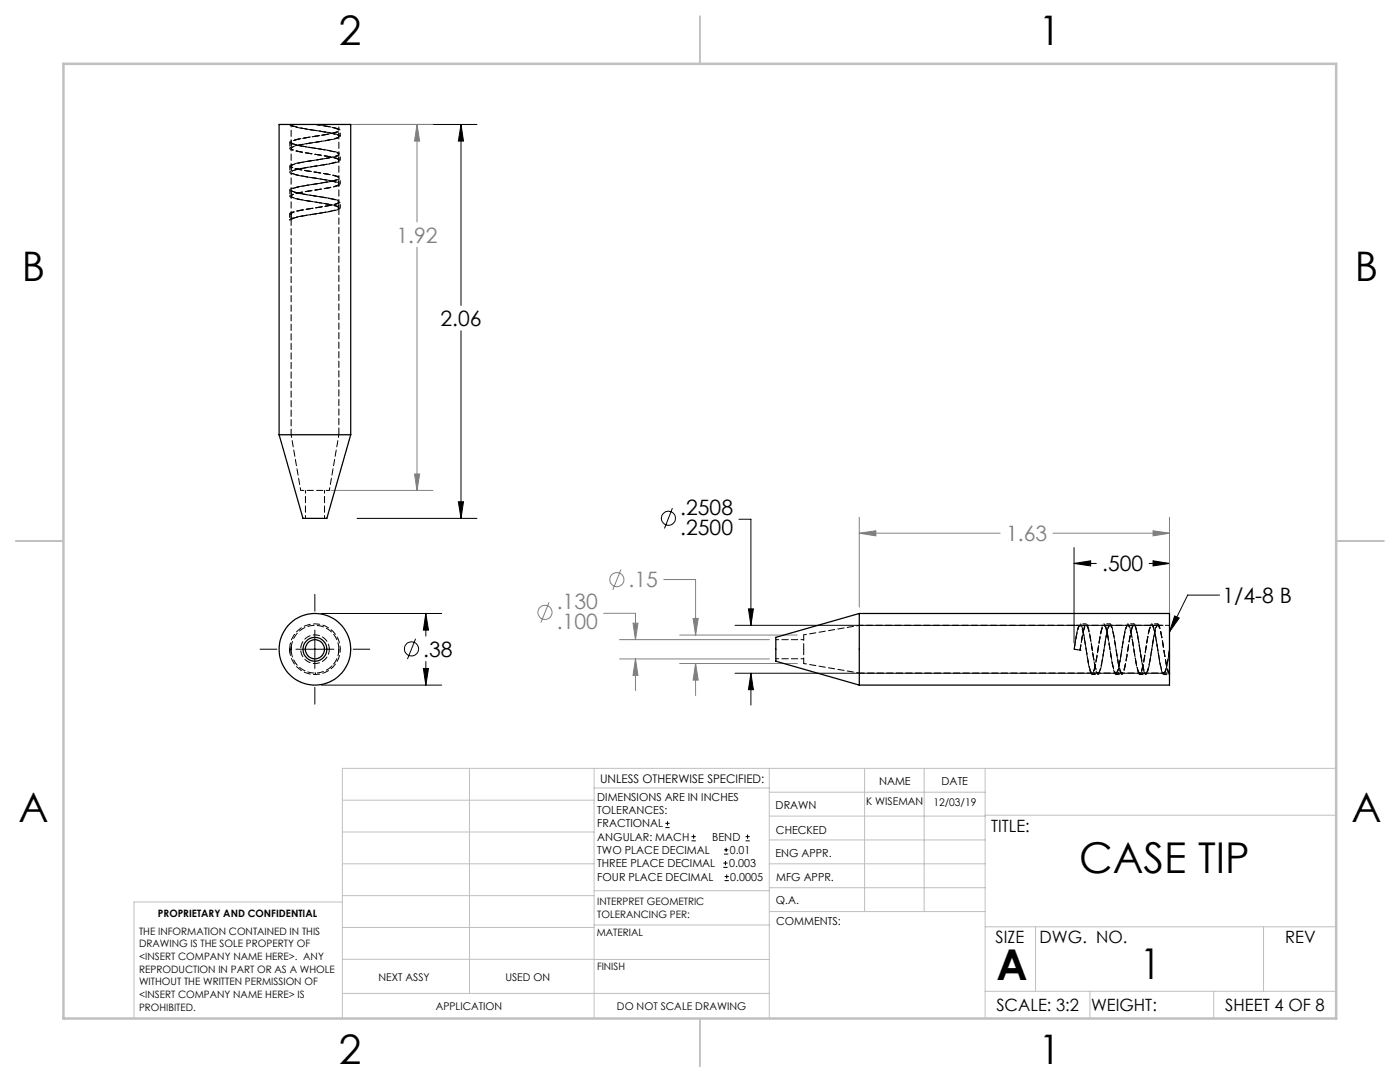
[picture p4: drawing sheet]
<svg xmlns="http://www.w3.org/2000/svg" width="279mm" height="216mm" viewBox="0 0 279 216" stroke-linecap="round" stroke-linejoin="round" font-family="sans-serif">
<g fill="none" stroke="#000" stroke-width=".2">
<path d="M71.3 24.8h23.9M92 24.8l.5 3.4h-1zM92 24.8v36.2M92 66v37.4M62.8 118.6v3.4M71.3 103.4h23.9M91.5 100.1h1l-.5 3.3zM134.2 101.4l-1.6 4M147.5 103.6h2.4v21.2M214.3 109.3v19M214.3 112.4h4.5M214.3 112.4l3.4-.5v1z"/>
<path d="M229.3 112.4h4.1M230.1 111.9l3.3 .5-3.3 .5zM233.4 109.3v19M243.4 118.7h-6.4l-3.6 7.4M51.9 129.5h3.3M59.1 129.5h7.5M62.8 125.7v7.7M62.8 137.2v3.3M64.1 136.7h24.1M64.1 122.4h24.1M70.5 129.5h3.3M82.9 127.5l-1.6 4"/>
<path d="M84.5 133.4h1l-.5 3.3zM85 122.4l.5 3.3h-1zM85 122.4v4.5M85 132v4.7M146.7 124.8h85.4M146.7 134.3h85.4M149.4 121.5h1l-.5 3.3zM149.9 134.3l.5 3.3h-1zM149.9 134.3v6.4M234.4 122.9l.9 .4-1.9 2.8zM132.8 165.1h.8M132.8 164.3h.8"/>
<path d="M133.2 163.9v.8M138 167.8h.9M138 166.9h.9M138.4 166.5v.9M144.4 173.1h.8M144.4 172.2h.8M144.5 170.4h.8M144.5 169.6h.8M144.6 175.7h.9M144.6 174.9h.9M144.8 171.8v.8M144.9 169.2v.8"/>
<path d="M145 174.5v.8M148.8 167.8h.8M148.8 166.9h.8M149.2 166.5v.9"/>
<circle cx="133.4" cy="103.4" r="1.4"/>
<circle cx="82.1" cy="129.5" r="1.41"/>
</g>
<g fill="none" stroke="#808080" stroke-width=".2">
<path d="M68.9 24.8h17.5M83.2 24.8l.5 3.4h-1zM83.2 24.8v19.5M83.2 49.3v48.6M66 97.9h20.4M82.7 94.6h1l-.5 3.3zM123.9 113.6l-1.6 4.1M132.5 115.6h6.3v11.1M171.5 106.4l3.3-.5v1zM171.5 103.2v17.9M171.5 106.4h28.1M210.1 106.4h23.3"/>
<path d="M230.1 105.9l3.3 .5-3.3 .5zM233.4 103.2v32.2M109.6 120.2l-1.7 4M120.5 122.4h6.3v5.2M123.6 127.6h30M123.6 131.5h30M126.3 124.4h1l-.5 3.2zM126.8 131.5l.5 3.3h-1zM126.8 131.5v6.3M135.6 126.7h23.5M135.6 132.4h23.5M138.3 123.4h1l-.5 3.3z"/>
<path d="M138.8 132.4l.5 3.3h-1zM138.8 132.4v6.4"/>
<circle cx="123.1" cy="115.6" r="1.41"/>
<circle cx="108.8" cy="122.2" r="1.42"/>
</g>
<g fill="none" stroke="#c0c0c0" stroke-width=".2">
<path d="M68.3 159.7h50.3M93.7 153.3v44.9M118.6 153.3v49.9M118.6 157.2h34.9M153.5 153.3v49.9M153.5 158.1h43.1M172.5 153.3v28.6M184.4 153.3v28.6M196.6 153.3v49.9M266.7 153.3h-198.4v49.9M68.3 178.7h50.3M68.3 172.4h50.3"/>
<path d="M68.3 166h50.3M68.3 180h-41.6v23.2M118.6 177.7h35M153.5 167.6h43.1M153.5 162.8h43.1M153.5 172.4h43.1M153.5 177.1h43.1M196.6 162.7h70.1M68.3 198.2h85.2M68.3 191.4l85.2 .1M68.3 185.1h50.3M118.6 184.6h35"/>
<path d="M153.6 181.9h43M196.6 197.8h70.1M196.6 184.9h70.1M206.7 184.9v12.9M217.5 197.8v5.4M242.2 197.8v5.4M252.2 184.9v12.9"/>
</g>
<path d="M139.7 3.2v9.5M3.1 107.9h9.6M266.7 107.9h9.5M139.7 203.2v9.6" fill="none" stroke="#c0c0c0" stroke-width=".25"/>
<path d="M12.7 12.7h254v190.5h-254z" fill="none" stroke="#c0c0c0" stroke-width=".5"/>
<g fill="#000">
<path d="M234.4 122.9l.9 .4-1.9 2.8z"/>
<path d="M84.5 133.4h1l-.5 3.3zM85 122.4l.5 3.3h-1zM91.5 100.1h1l-.5 3.3zM92 24.8l.5 3.4h-1zM230.1 111.9l3.3 .5-3.3 .5zM214.3 112.4l3.4-.5v1zM149.4 121.5h1l-.5 3.3zM149.9 134.3l.5 3.3h-1z"/>
</g>
<path d="M82.7 94.6h1l-.5 3.3zM83.2 24.8l.5 3.4h-1zM171.5 106.4l3.3-.5v1zM230.1 105.9l3.3 .5-3.3 .5zM126.3 124.4h1l-.5 3.2zM126.8 131.5l.5 3.3h-1zM138.3 123.4h1l-.5 3.3zM138.8 132.4l.5 3.3h-1z" fill="#808080"/>
<g fill="none" stroke="#000" stroke-width=".25">
<path d="M55.7 86.7h14.3M55.7 86.7v-61.9h14.3v61.9M55.7 86.7l4.8 16.7h4.7l4.8-16.7M171.5 122.4v14.3M171.5 122.4h61.9v14.3h-61.9M171.5 122.4l-16.7 4.8v4.7l16.7 4.8M233.4 134.3h.1"/>
<circle cx="62.8" cy="129.6" r="1.9"/>
<circle cx="62.8" cy="129.6" r="7.1"/>
<circle cx="62.8" cy="129.5" r="2.38"/>
</g>
<g fill="none" stroke="#000" stroke-width=".2" stroke-dasharray="1.3 .6">
<path d="M58.1 24.8v.1M62.7 32h.1M62.7 36.8h.1M62.7 27.2h.1M62.9 30.8h.1M62.9 35.5h.1M62.9 33.2h.1M62.9 37.9h.1M62.9 28.4h.1M62.9 26h.1M63.2 29.6h.1M63.2 34.4h.1"/>
<path d="M63.2 39.2h.1M63.2 24.9h.1M57.8 43.9h.3M58.1 42.7h-.3M58.1 42.7h.1M62.7 41.5h.1M62.9 40.3h.1M62.9 42.7h.1M57.8 129.5h.3M57.8 129.5a5.1 5.1 0 0 0 7.3 4.6 5.1 5.1 0 0 0 .8-8.6 5.1 5.1 0 0 0-8 3.1l-.1 .9M57.8 129.7v-.2M57.8 129.6v.1"/>
<path d="M57.8 129.7l.1 .6M58.1 129.5v.2M58.1 129.5v-.2M58.1 129.7h-.3M58.1 129.3v.2M63 134.3h.1M63 134.3v.3M66.2 132.9h.1M67.6 129.5a4.8 4.8 0 0 0-7-4.2 4.8 4.8 0 0 0-.4 8.2 4.8 4.8 0 0 0 7.4-3.4v-.6M214.4 129.5h.1M215.5 129.7h.1M216.8 129.5h.1"/>
<path d="M217.9 129.4h.1M219.1 129.5h.1M220.3 129.7h.1M221.5 129.5h.1M222.7 129.4h.1M223.9 129.5h.1M225.1 129.7h.1M226.3 129.5h.1M227.5 129.4h.1M228.7 129.5h.1M229.8 129.7h.1M231 129.5h.1"/>
<path d="M232.2 129.4h.1"/>
</g>
<path d="M58.1 43.9v42.8M65.7 129.5a2.86 2.86 0 0 0-4.1-2.5 2.86 2.86 0 0 0-.4 4.9 2.86 2.86 0 0 0 4.5-2v-.4M160.4 129.5v-2.8M160.4 132.4v-2.9" fill="none" stroke="#000" stroke-width=".2" stroke-dasharray="1.3 .6" stroke-dashoffset=".2"/>
<path d="M63 24.8l1.5 .3a7.7 7.7 0 0 1 3.1 .9v.1a27.3 27.3 0 0 1-6.5 1.4l-2.1 .4a.89 .89 0 0 0-.9 .5l.9 .5 2.8 .5a21.6 21.6 0 0 1 5.7 1.2l.1 .2-.1 .2a45.5 45.5 0 0 1-7.7 1.5l-.7 .2a.94 .94 0 0 0-1 .5 13.1 13.1 0 0 0 4.7 1.1l2.9 .5a2.78 2.78 0 0 1 1.9 .7 .77 .77 0 0 1-.9 .5l-3.7 .7a15.7 15.7 0 0 0-4.9 1.1v.2a11.9 11.9 0 0 0 4.6 1.1 15 15 0 0 1 4.9 1.1v.1a9.5 9.5 0 0 1-4.2 1.1l-2.8 .5a4.4 4.4 0 0 0-2.5 .8M67.6 129.5l-.1 1M215.6 124.8h-44.1" fill="none" stroke="#000" stroke-width=".2" stroke-dasharray="1.3 .6" stroke-dashoffset=".5"/>
<path d="M63.2 24.9a13.7 13.7 0 0 1 4.7 1 .98 .98 0 0 1-1 .6l-4.1 .7a15 15 0 0 0-5 1.1 .91 .91 0 0 0 1 .6l4.1 .7a15.6 15.6 0 0 1 5 1.1v.1a14.8 14.8 0 0 1-5 1.2 16.3 16.3 0 0 0-5.1 1.1v.1a14.3 14.3 0 0 0 5 1.1 16.9 16.9 0 0 1 5.1 1.1v.2a13.7 13.7 0 0 1-4.9 1.1 17.6 17.6 0 0 0-5.2 1.1v.2a13.2 13.2 0 0 0 4.9 1.1 18.2 18.2 0 0 1 5.2 1.1v.1a12.6 12.6 0 0 1-4.8 1.2 18.9 18.9 0 0 0-5.2 1.1l-.1 .1M58.1 129.1v.6M171.5 134.3h46.4M233.4 134.3a5.6 5.6 0 0 1-.8-2.9l-.4-2.1a16.9 16.9 0 0 0-1-4.5h-.1a9.5 9.5 0 0 0-1.2 4.2l-.7 4-.5 1.3a1.64 1.64 0 0 1-.6-1.4l-.4-2.2a20.7 20.7 0 0 0-1.3-5.9 1.14 1.14 0 0 0-.7 1.2l-.5 3a21 21 0 0 1-1.1 5.2l-.2 .1a4.5 4.5 0 0 1-.8-2.8l-.9-5.2a2.04 2.04 0 0 0-.6-1.5 3.7 3.7 0 0 0-.9 2.5l-.3 1.6a22.8 22.8 0 0 1-1.1 5.3l-.1 .1a3.5 3.5 0 0 1-.9-2.5l-.5-3.5a8.4 8.4 0 0 0-1-3.5h-.1a3.7 3.7 0 0 0-.7 2.3l-.5 2.6" fill="none" stroke="#000" stroke-width=".2" stroke-dasharray="1.3 .6" stroke-dashoffset=".3"/>
<path d="M58.1 24.8l.4 .3 1 .3 6 1.1 2 .6a.3 .3 0 0 1-.2 .4l-1.8 .5-6 1-1.3 .4a.3 .3 0 0 0 .3 .5l1.7 .4 6 1.1 1.3 .4a.3 .3 0 0 1-.2 .5l-1.8 .4-6 1.1-1.3 .4a.3 .3 0 0 0 .3 .5l1.7 .4 6 1 1.3 .5a.3 .3 0 0 1-.2 .4l-1.8 .5-6 1-1.3 .5a.3 .3 0 0 0 .3 .4l1.7 .5 6 1 1.3 .5a.3 .3 0 0 1-.2 .4l-1.8 .4-6 1.1-1 .3-.4 .3M58.1 43.9l.4-.3 .7-.2 6.9-1.3 1.2-.3 .3-.3-.3-.3-.9-.3-6.6-1.1-1.7-.6 .1-.2 .9-.4 7-1.2 1.2-.4 .3-.3-.3-.3-.9-.2-6.4-1.2-1.8-.5v-.3l.8-.3 7.1-1.3 1.2-.3 .3-.3-.3-.3-1.1-.3-7.3-1.4-.7-.3v-.3l2-.6 6-1 1.1-.3 .3-.3-.3-.3-.8-.2-6.8-1.2-1.2-.4-.4-.3M214.4 129.5l.6-3.3 .3-1.1 .3-.3 .3 .3 .2 .8 1.2 6.8 .3 1.2 .3 .4 .3-.4 .3-.7 1.2-6.9 .3-1.2 .3-.3 .3 .3 .3 .8 1.2 6.8 .3 1.2 .3 .4 .3-.4 .2-.7 1.3-6.9 .3-1.2 .2-.3 .4 .3 .2 .8 1.2 6.8 .6 1.6 .2-.1 .4-1 1.2-6.9 .6-1.5 .2 .1 .4 .9 1.2 6.9 .3 1.2 .3 .4 .3-.4 .2-.6 .7-3.8M229.9 124.8h-3.6M233.4 129.5l-.6 3.4-.4 1.3a.3 .3 0 0 1-.5-.3l-.4-1.7-1.1-6-.4-1.3a.3 .3 0 0 0-.4 .2l-.5 1.8-1 6-.5 1.3a.3 .3 0 0 1-.4-.3l-.5-1.7-1-6-.5-1.3a.3 .3 0 0 0-.4 .2l-.5 1.8-1 6-.4 1.3a.3 .3 0 0 1-.5-.3l-.4-1.7-1.1-6-.4-1.3a.3 .3 0 0 0-.5 .2l-.4 1.8-1.1 6-.4 1.3a.3 .3 0 0 1-.5-.3l-.4-1.7-1-6-.5-1.3a.3 .3 0 0 0-.4 .2l-.9 4.4" fill="none" stroke="#000" stroke-width=".2" stroke-dasharray="1.3 .6" stroke-dashoffset="-.2"/>
<g fill="none" stroke="#000" stroke-width=".2" stroke-dasharray="1.3 .6" stroke-dashoffset=".6">
<path d="M57.8 28.5v1.2M57.8 33.3v1.1M57.8 38v1.2M58.1 37.9v1.2M58.1 33.2v1.2M58.1 28.4v1.2M58.1 28.5v1.2M58.1 38v1.2M63.2 24.9l1.3 .2a7.7 7.7 0 0 1 3.1 .9v.1a27.3 27.3 0 0 1-6.5 1.4l-2.1 .4a.88 .88 0 0 0-.9 .5l.9 .5 2.2 .4a27.9 27.9 0 0 1 6.3 1.3l.1 .2-.1 .2a45.6 45.6 0 0 1-7.7 1.5l-.7 .2a.94 .94 0 0 0-1 .5 13.1 13.1 0 0 0 4.7 1.1l2.9 .5a2.78 2.78 0 0 1 1.9 .7 .77 .77 0 0 1-.9 .5l-3.7 .7a15.7 15.7 0 0 0-4.9 1.1v.2a11.9 11.9 0 0 0 4.6 1.1 15 15 0 0 1 4.9 1.1v.1a9.5 9.5 0 0 1-4.2 1.1l-2.8 .5a4.4 4.4 0 0 0-2.5 .8M67.6 32v-1.2M67.6 36.7v-1.2M67.6 27.2v-1.2"/>
<path d="M67.6 26v-1.2M67.9 32v-1.2M67.9 36.7v-1.2M67.9 27.2v-1.2M57.8 42.7v1.2M58.1 43.9v-1.2M58.1 42.7v1.2M67.6 41.5v-1.2M67.9 41.5v-1.2M65.7 97.9h-5.7M214.4 129.5l1.1 .2M215.5 129.7l-1.1-.2"/>
<path d="M216.8 124.5h-1.2M216.8 124.8h-1.2M217.9 134.3h1.2M217.9 134.6h1.2M217.9 134.3h1.3M221.5 124.5h-1.2M221.5 124.8h-1.2M222.7 134.3h1.2M222.7 134.6h1.2M226.3 124.5h-1.2M226.3 124.8h-1.2M227.5 134.3h1.2"/>
<path d="M227.5 134.6h1.2M231.1 124.5h-1.2M231.1 124.8h-1.2M232.2 134.3h1.2M232.2 134.6h1.2"/>
</g>
<path d="M57.8 24.8a5.7 5.7 0 0 0 3.1 .9l1 .2a26.4 26.4 0 0 1 5.9 1.2l.1 .1a5.7 5.7 0 0 1-3.1 .9l-.9 .2a26.4 26.4 0 0 0-6 1.1l-.1 .2a5.7 5.7 0 0 0 3.1 .9l1 .1a26.4 26.4 0 0 1 5.9 1.2l.1 .2a5.7 5.7 0 0 1-3.1 .9l-.9 .1a26.4 26.4 0 0 0-6 1.2l-.1 .2a5.7 5.7 0 0 0 3.1 .8l1 .2a26.4 26.4 0 0 1 5.9 1.2l.1 .1a5.7 5.7 0 0 1-3.1 .9l-.9 .2a26.4 26.4 0 0 0-6 1.2l-.1 .1a5.7 5.7 0 0 0 3.1 .9l1 .2a26.4 26.4 0 0 1 5.9 1.2l.1 .1a5.7 5.7 0 0 1-3.1 .9l-.9 .1a26.4 26.4 0 0 0-6 1.2l-.1 .2M233.4 129.5l-.6 3.6a2.08 2.08 0 0 1-.6 1.5 5.7 5.7 0 0 1-.9-3.1l-.1-1a26.4 26.4 0 0 0-1.2-5.9l-.1-.1a5.7 5.7 0 0 0-.9 3.1l-.2 1a26.4 26.4 0 0 1-1.2 5.9l-.1 .1a5.7 5.7 0 0 1-.9-3.1l-.2-1a26.4 26.4 0 0 0-1.2-5.9l-.1-.1a5.7 5.7 0 0 0-.9 3.1l-.2 1a26.4 26.4 0 0 1-1.1 5.9l-.2 .1a5.7 5.7 0 0 1-.9-3.1l-.1-1a26.4 26.4 0 0 0-1.2-5.9l-.2-.1a5.7 5.7 0 0 0-.9 3.1l-.1 1a26.4 26.4 0 0 1-1.2 5.9l-.2 .1a5.7 5.7 0 0 1-.8-3.1l-.2-1a26.4 26.4 0 0 0-1.2-5.9l-.1-.1a5.7 5.7 0 0 0-.9 3.1l-.3 1.9M233.4 124.8h-2.3" fill="none" stroke="#000" stroke-width=".2" stroke-dasharray="1.3 .6" stroke-dashoffset=".4"/>
<path d="M58.1 39.1v3.6M58.1 34.4v3.5M58.1 29.6v3.6M58.1 24.8v3.6M67.6 30.8v-3.6M67.6 35.5v-3.5M67.6 40.3v-3.6M219.2 134.3h3.5M220.3 124.8h-3.5M223.9 134.3h3.6M225.1 124.8h-3.6M228.7 134.3h3.5" fill="none" stroke="#000" stroke-width=".2" stroke-dasharray="1.3 .6" stroke-dashoffset=".8"/>
<path d="M67.6 86.7v-45.2" fill="none" stroke="#000" stroke-width=".2" stroke-dasharray="1.3 .6" stroke-dashoffset="-.1"/>
<path d="M58.1 86.7l1.9 11.2M61 97.9v5.5M65.7 97.9l1.9-11.2M64.8 103.4v-5.5M154.8 131.4h5.6M160.4 132.4l11.1 1.9M160.4 127.6h-5.6M171.5 124.8l-11.1 1.9" fill="none" stroke="#000" stroke-width=".2" stroke-dasharray="1.3 .6" stroke-dashoffset=".7"/>
<path d="M233.4 134.6l-.1-.1a45.3 45.3 0 0 1-1.5-8l-.2-.7a1.69 1.69 0 0 0-.6-1.3l-.1 .1a43.8 43.8 0 0 0-1.5 8l-.4 1.7-.2 .2h-.3a42.1 42.1 0 0 1-1.5-8l-.4-1.7-.3-.3a4.5 4.5 0 0 0-.8 2.7l-.3 1.8a23.8 23.8 0 0 1-1.1 5.5l-.2 .1a4.3 4.3 0 0 1-.8-2.7l-.3-1.8a24.6 24.6 0 0 0-1.1-5.5l-.1-.1a4.1 4.1 0 0 0-.9 2.6l-.3 1.8a25.6 25.6 0 0 1-1.1 5.6l-.1 .1a1.32 1.32 0 0 1-.6-1.2l-.5-3.2a26.5 26.5 0 0 0-1.2-5.6l-.1-.1a1.23 1.23 0 0 0-.6 1.1l-.7 4.1" fill="none" stroke="#000" stroke-width=".2" stroke-dasharray="1.3 .6" stroke-dashoffset=".1"/>
<g font-size="8.5">
<text x="215.4" y="174.2">CASE TIP</text>
<text x="198.9" y="195.5">A</text>
<text x="227.5" y="195.4">1</text>
</g>
<g font-size="8.1">
<text x="67.6" y="8.9">2</text>
<text x="207.3" y="8.9">1</text>
<text x="4.4" y="56.2">B</text>
<text x="270.4" y="56.2">B</text>
<text x="3.7" y="164.1">A</text>
<text x="269.7" y="164.1">A</text>
<text x="67.6" y="212.4">2</text>
<text x="207.3" y="212.4">1</text>
</g>
<g font-size="4.2" fill="#808080">
<text x="79.1" y="48.4">1.92</text>
<text x="200.8" y="108">1.63</text>
<text x="125.5" y="117.2">.15</text>
<text x="111.1" y="121.5">.130</text>
<text x="111.1" y="125.6">.100</text>
</g>
<g font-size="4.2">
<text x="87.9" y="65.1">2.06</text>
<text x="135.7" y="102.7">.2508</text>
<text x="135.7" y="106.8">.2500</text>
<text x="220" y="114">.500</text>
<text x="244" y="120.3">1/4-8 B</text>
<text x="84.5" y="131">.38</text>
</g>
<g font-size="3.4">
<text x="197.8" y="166">TITLE:</text>
<text x="198.7" y="188.1">SIZE</text>
<text x="207.5" y="188.1">DWG. NO.</text>
<text x="256.5" y="188.2">REV</text>
<text x="198.8" y="201.7">SCALE: 3:2</text>
<text x="217.7" y="201.8">WEIGHT:</text>
<text x="244.5" y="201.7">SHEET 4 OF 8</text>
</g>
<text font-size="2.4" x="119.8" y="156.2">UNLESS OTHERWISE SPECIFIED:</text>
<g font-size="2.2">
<text x="119.2" y="159.8">DIMENSIONS ARE IN INCHES</text>
<text x="154.8" y="161.4">DRAWN</text>
<text x="175.4" y="156.6">NAME</text>
<text x="187.9" y="156.7">DATE</text>
<text x="119.2" y="162.4">TOLERANCES:</text>
<text x="119.2" y="165.1">FRACTIONAL</text>
<text x="119.2" y="167.8">ANGULAR: MACH</text>
<text x="142.2" y="167.8">BEND</text>
<text x="154.9" y="166.3">CHECKED</text>
<text x="119.2" y="173.1">THREE PLACE DECIMAL</text>
<text x="119.2" y="170.4">TWO PLACE DECIMAL</text>
<text x="145.5" y="173.1">0.003</text>
<text x="145.7" y="170.4">0.01</text>
<text x="154.8" y="171">ENG APPR.</text>
<text x="119.2" y="175.7">FOUR PLACE DECIMAL</text>
<text x="145.8" y="175.7">0.0005</text>
<text x="154.9" y="175.7">MFG APPR.</text>
<text x="154.9" y="180.4">Q.A.</text>
<text x="154.9" y="184.6">COMMENTS:</text>
</g>
<g font-size="2.1">
<text x="172.9" y="160.6">K WISEMAN</text>
<text x="186.3" y="160.7">12/03/19</text>
<text x="75.5" y="195.7">NEXT ASSY</text>
<text x="100.9" y="195.7">USED ON</text>
<text x="86.9" y="201.5">APPLICATION</text>
<text x="123.1" y="201.6">DO NOT SCALE DRAWING</text>
</g>
<g font-size="2">
<text x="31.5" y="182.9">PROPRIETARY AND CONFIDENTIAL</text>
<text x="119.2" y="180.6">INTERPRET GEOMETRIC</text>
<text x="119.2" y="183.1">TOLERANCING PER:</text>
<text x="27.8" y="186.5">THE INFORMATION CONTAINED IN THIS</text>
<text x="27.8" y="189">DRAWING IS THE SOLE PROPERTY OF</text>
<text x="27.8" y="191.6">&lt;INSERT COMPANY NAME HERE&gt;. ANY</text>
<text x="119.1" y="186.7">MATERIAL</text>
<text x="27.8" y="194.1">REPRODUCTION IN PART OR AS A WHOLE</text>
<text x="27.8" y="196.6">WITHOUT THE WRITTEN PERMISSION OF</text>
<text x="119.1" y="193.5">FINISH</text>
<text x="27.8" y="199.1">&lt;INSERT COMPANY NAME HERE&gt; IS</text>
<text x="27.8" y="201.7">PROHIBITED.</text>
</g>
</svg>
